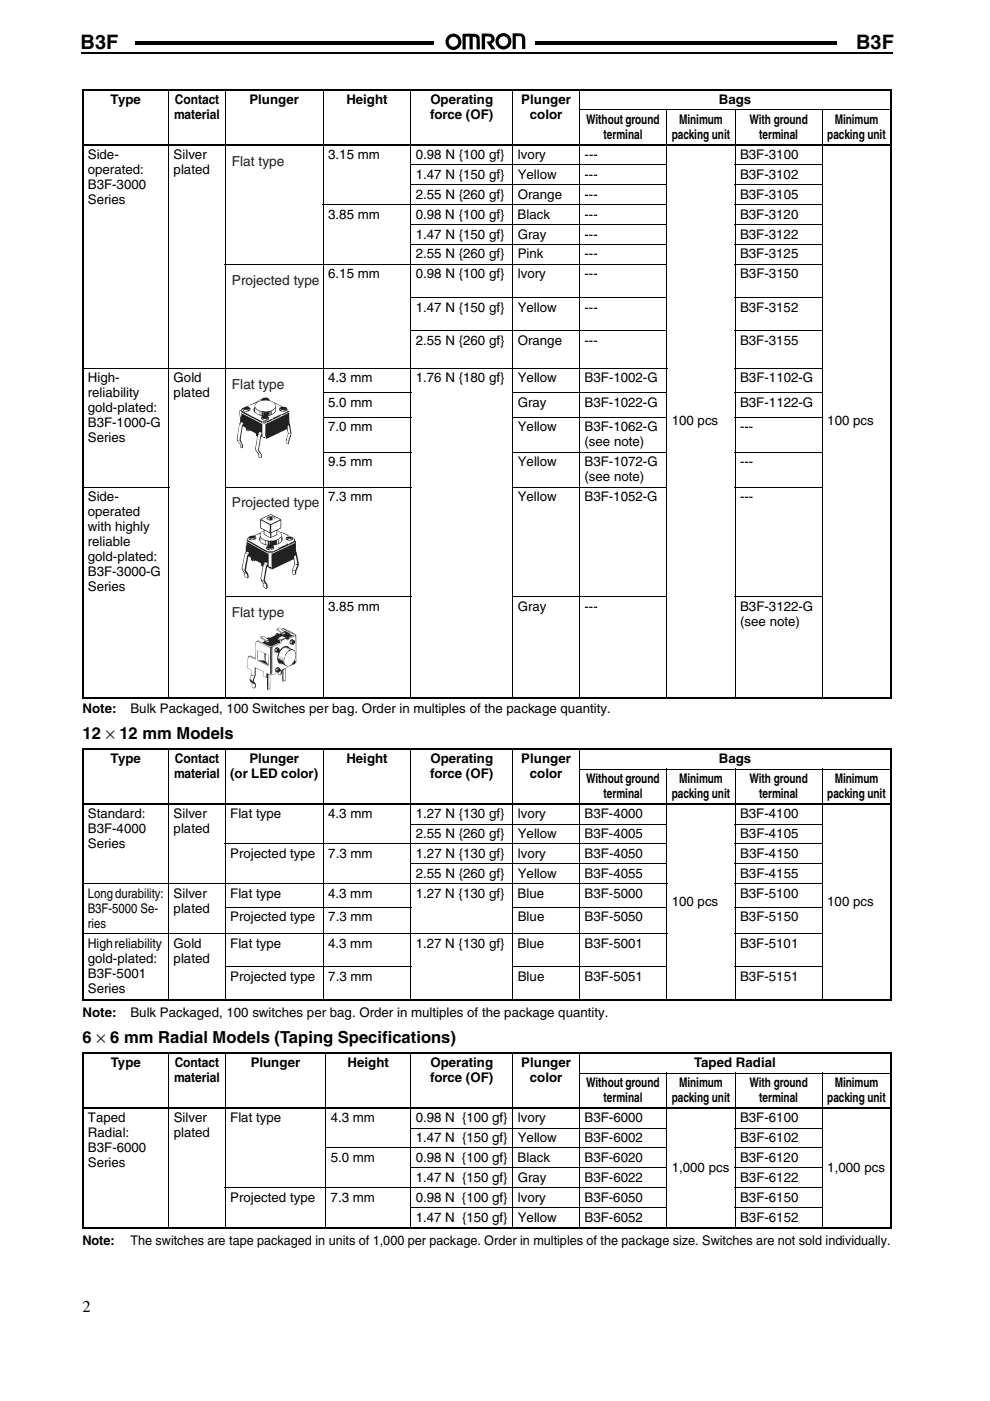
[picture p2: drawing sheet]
<svg xmlns="http://www.w3.org/2000/svg" width="210mm" height="297mm" viewBox="0 0 210 297" stroke-linecap="round" stroke-linejoin="round" font-family="sans-serif">
<path d="M21.1 8.9h.3v.6h-.3zM21.4 8.9h156.1v.6h-156.1z" fill="#000"/>
<g fill="#fff">
<path d="M92.2 7.9h21.1v3.7h-21.1z"/>
<path d="M92.2 7.7h21.3v.4h-21.3z"/>
<path d="M113.2 7.9h.3v3.9h-.3z"/>
<path d="M92 11.5h21.3v.3h-21.3z"/>
<path d="M92 7.7h.4v3.9h-.4z"/>
<path d="M177.8 7.6h11.8v3.9h-11.8z"/>
<path d="M94.5 7h16.9v3.6h-16.9z"/>
</g>
<path d="M95 7.6l.7-.4 .5-.1v.7a1.05 1.05 0 0 0-1 1.5 1.05 1.05 0 0 0 1.7 .3 1.05 1.05 0 0 0-.4-1.8h-.3v-.7a1.73 1.73 0 0 1 1.7 2.2 1.73 1.73 0 0 1-2.5 1.1 1.73 1.73 0 0 1-.4-2.8zM98.1 7.2h2.1a1.21 1.21 0 0 1 1.6 1.3v2h-.7v-.9a2.09 2.09 0 0 0-.2-1.7l-.6-.1v2.7h-.7v-2.7h-.8v2.7h-.7zM102.2 7.1h1a1.24 1.24 0 0 1 1.4 .3 1.24 1.24 0 0 1 .2 1.4l-.6 .4 .9 1.2h-.9l-1.1-1.6a.67 .67 0 0 0 .9-.1 .67 .67 0 0 0 .1-.8l-1.2-.2v2.7h-.7zM105.6 7.5l.7-.4 .5-.1v.7a1.05 1.05 0 0 0-1 1.4 1.05 1.05 0 0 0 1.7 .4 1.05 1.05 0 0 0-.4-1.8h-.3v-.7a1.73 1.73 0 0 1 1.7 2.2 1.73 1.73 0 0 1-2.5 1 1.73 1.73 0 0 1-.4-2.7zM108.7 7.1h1a1.33 1.33 0 0 1 1.7 1.6v1.7h-.7v-2.2a.91 .91 0 0 0-1.3-.5v2.7h-.7z" fill="#000"/>
<path d="M17.1 7.6h11.5v3.9h-11.5z" fill="#fff"/>
<path d="M17.2 11.1h.2v.4h-.2z" fill="#000"/>
<g fill="none" stroke="#000" stroke-width=".36">
<path d="M17.4 11.3h171.9M17.4 19.1h171.7M17.6 19.2v128.5M188.9 19.2v128.5M17.4 30.7h171.7M17.4 147.9h171.7M17.4 158.8h171.7M17.6 159v52.8M188.9 159v52.8M17.4 170.5h171.7M17.4 212h171.7M17.4 223.3h171.7"/>
<path d="M17.4 234.9h171.7M17.6 223.5v36.6M188.9 223.5v36.6M17.4 260.3h171.7"/>
</g>
<g fill="none" stroke="#000" stroke-width=".21">
<path d="M35.8 18.9v129.2M47.8 18.9v129.2M68.6 18.9v129.2M87.1 18.9v129.2M108.8 18.9v129.2M122.9 18.9v129.2M87.1 34.9h54.4M87.1 39.2h54.4M122.8 23.3h66.3M141.4 23.2v124.9M155.8 34.9h18.7M155.8 39.2h18.7"/>
<path d="M155.9 23.2v124.9M174.4 23.2v124.9M47.7 56.1h93.8M68.5 43.4h73M87.1 47.6h54.4M87.1 51.9h54.4M155.8 43.4h18.7M155.8 47.6h18.7M155.8 51.9h18.7M155.8 56.1h18.7M17.4 78.1h124.1M87.1 63.1h54.4"/>
<path d="M87.1 70.1h54.4M155.8 63.1h18.7M155.8 70.1h18.7M155.8 78.1h18.7M68.5 83.3h18.7M68.5 88.5h18.7M68.5 95.9h18.7M108.7 83.3h32.8M108.7 88.5h32.8M108.7 95.9h32.8M155.8 83.3h18.7M155.8 88.5h18.7"/>
<path d="M155.8 95.9h18.7M17.4 103.3h18.5M47.7 103.3h39.5M108.7 103.3h32.8M155.8 103.3h18.7M47.7 126.5h39.5M108.7 126.5h32.8M155.8 126.5h18.7M35.8 158.6v53.6M47.8 158.6v53.6M68.6 158.6v53.6M87.1 158.6v53.6"/>
<path d="M108.8 158.6v53.6M122.9 158.6v53.6M47.7 178.9h93.8M87.1 174.7h54.4M122.8 163.1h66.3M141.4 163v49.2M155.8 174.7h18.7M155.8 178.9h18.7M155.9 163v49.2M174.4 163v49.2M17.4 187.4h124.1M17.4 198h124.1"/>
<path d="M47.7 192.4h39.5M87.1 183.2h54.4M108.7 192.4h32.8M155.8 183.2h18.7M155.8 187.4h18.7M155.8 192.4h18.7M155.8 198h18.7M47.7 205h39.5M108.7 205h32.8M155.8 205h18.7M35.8 223.1v37.4M47.8 223.1v37.4"/>
<path d="M69.1 223.1v37.4M87.1 239.2h54.4M87.1 223.1v37.4M108.8 223.1v37.4M122.8 227.5h66.3M122.9 223.1v37.4M141.4 227.4v33.1M155.8 239.2h18.7M155.9 227.4v33.1M174.4 227.4v33.1M47.7 251.9h93.8M69 243.4h72.5"/>
<path d="M87.1 247.6h54.4M87.1 256.1h54.4M155.8 243.4h18.7M155.8 247.6h18.7M155.8 251.9h18.7M155.8 256.1h18.7"/>
</g>
<g fill="#fff">
<path d="M48.8 31.8h15.2v19.7h-15.2z"/>
<path d="M49.2 32.4h14.3v18.8h-14.3z"/>
<path d="M48.8 57.2h19.4v20.1h-19.4z"/>
<path d="M49.2 57.7h18.6v19.2h-18.6z"/>
<path d="M48.8 79.2h13.4v18.3h-13.4z"/>
<path d="M49.2 79.8h12.6v17.4h-12.6z"/>
<path d="M50.7 87.1l.2-.1a4.6 4.6 0 0 1 2.4-1.2l2.2-1.2a1.08 1.08 0 0 1 1.7 .3l2.7 1.3a1.28 1.28 0 0 1 1.4 1l.2 2.7a4.1 4.1 0 0 1-.1 3.3l-.1 .9h-.3a.92 .92 0 0 1-.2-1.3 1.72 1.72 0 0 0 0-1.8l-4.3 2.1-1.1-.5-.5 2.7 .6 1v.7l-.3 .1a.58 .58 0 0 1-.4-.8 1.48 1.48 0 0 1-.6-1.4l.4-2.3-.2-.2a1.11 1.11 0 0 0-1-1l-.5-.1-.2 .1-.1-.4-.1 .4-.3-.1-.1-.6-.5-.3-.4 1.9a3.1 3.1 0 0 0 .4 2.3l-.1 .4h-.2a.56 .56 0 0 1-.4-.8 1.56 1.56 0 0 1-.6-1.4l.6-3.3z"/>
</g>
<path d="M50.7 87.1l.2-.1a4.6 4.6 0 0 1 2.4-1.2l2.2-1.2a1.08 1.08 0 0 1 1.7 .3l2.7 1.3a1.28 1.28 0 0 1 1.4 1v.1l-1.6 .8v-.3l1.3-.6v-.3a1.35 1.35 0 0 1-1.8 0v-.3l.5-.4-1.3-.7a1.73 1.73 0 0 1-1.6 2.7l.2 .3a.44 .44 0 0 1-.2 .6 .86 .86 0 0 1-.9 .1 .86 .86 0 0 1-.5-.8l.2-.2-.4-.1a1.37 1.37 0 0 1-1.3-1.5l.5-1.2-1.9 .8a.5 .5 0 0 1 .6 .4 .5 .5 0 0 1-.4 .6l-.6 .1a.77 .77 0 0 1-.8-.6v.4l4.3 2.2v.3h.9v-.2l-.1 .1h-.7l-.1-.2h1l1.2-.6 .1 .3-1.7 .8-.5-.1-4.5-2.3v-.4l-.4 .2 .2 1.2 .2 .1-.2-.2 .2-.2v-.5l4.4 2.3 .1 2.7 .6 .1v.2l-.9-.2-.5 2.6 .6 1v.7l-.3 .1a.58 .58 0 0 1-.4-.8 1.48 1.48 0 0 1-.6-1.4l.4-2.3-.2-.2a1.11 1.11 0 0 0-1-1l-.5-.1-.2 .1-.1-.4-.1 .4-.3-.1-.1-.6-.5-.3-.4 1.9a3.1 3.1 0 0 0 .4 2.3l-.1 .4h-.2a.56 .56 0 0 1-.4-.8 1.56 1.56 0 0 1-.6-1.4l.6-3.3z" fill="#231f20"/>
<g fill="#fff">
<path d="M54.8 85l.6-.2-.6 .3z"/>
<path d="M54.3 85.6a3.1 3.1 0 0 1 4 .1l.1 .4a2 2 0 0 1-2.2 1.1 1.94 1.94 0 0 1-2.1-1.1z"/>
<path d="M54.1 86.5l.7 .6a.64 .64 0 0 1 .3 .8l-.8-.4-.2-.2z"/>
<path d="M57.6 87.2l.8-.6-.2 .7-.6 .5z"/>
<path d="M59.3 86.7a1.52 1.52 0 0 0 1.5 .1l-.5 .3-.1-.1-.2 .2z"/>
<path d="M51.6 86.7l.5 .2 .9-.2-.6 .5-.1-.2a.41 .41 0 0 1-.5 .2 .41 .41 0 0 1-.2-.5z"/>
<path d="M55.2 87.3h.3v.7l-.3-.1z"/>
<path d="M57.2 87.3h.2v.6l-.2 .1z"/>
<path d="M55.8 87.4v.7z"/>
</g>
<g fill="#231f20">
<path d="M56.3 89.9l5-2.4 .2 2.4a4.1 4.1 0 0 1-.1 3.3l-.1 .9h-.3a.92 .92 0 0 1-.2-1.3 1.72 1.72 0 0 0 0-1.8l-4.3 2.1-.1-.5h-.1z"/>
<path d="M57.9 88.6l1.5-.7v.2l.2-.3v.4l-1.7 .8z"/>
</g>
<g fill="#fff">
<path d="M55.5 88.6a1.46 1.46 0 0 0 1.5 .1l-.6 .4-.1-.2-.2 .2z"/>
<path d="M58 88.6v.1z"/>
<path d="M51.1 89.6l.5 .1-.3 .6-.5 3 .4 .8 .1 .8-.2-.1-.1-.6h.1l-.7-.8 .4 .1-.5-.3 .5-3.3 .5 .1-.4-.3z"/>
<path d="M61.1 90.2h.1a4.1 4.1 0 0 1-.1 3.4v.5l-.3-.3v-.5h.3l-.3-.1 .4-1.3 .3 .1-.3-.2z"/>
<path d="M55.1 91.6l.4 .2-.3 .9-.5 2.7 .6 1v.6l-.3-.1-.1-.7 .3 .2-.5-.4-.4-.5 .3 .1-.3-.3 .5-3.3 .4 .2-.4-.2z"/>
<path d="M48.8 104.4h19.4v20.8h-19.4z"/>
<path d="M49.2 104.8h18.6v20h-18.6z"/>
<path d="M55.3 110l2-1 1.4 .6a1.12 1.12 0 0 1 .9 .7v1.6l-.8 .5 .7 .5h.6l1.1 .7a1.97 1.97 0 0 1 1.6 1.2v.4a5.3 5.3 0 0 0 .3 2.7l.2 1.2a2.15 2.15 0 0 1-.5 2v.6l-.4 .2a1.13 1.13 0 0 1-.2-1.6 1.86 1.86 0 0 0 .1-1.7l-4.5 2.1-1.1-.5-.5 3a1.52 1.52 0 0 1 .6 1.4 .64 .64 0 0 1-.9 0 .64 .64 0 0 1-.2-.7v-.3a1.59 1.59 0 0 1-.2-2l.2-1.4-.3-.3v-.4l-1.2-.7-.3 .2-.5-.1-.2-.2v-.5l-.5-.3-.4 2.2a1.43 1.43 0 0 0 .3 1.6l.1 .7-.3 .2a1.12 1.12 0 0 1-.7-1.2l-.1-.2a1.5 1.5 0 0 1-.1-1.7l.3-1.9a2.31 2.31 0 0 0 .3-1.8l.2-.2v-.8a1.32 1.32 0 0 1 1.6-1.3l1.5-.6 .5-.4a.72 .72 0 0 0-.7-.5z"/>
</g>
<path d="M55.3 110l2-1 1.4 .6a1.12 1.12 0 0 1 .9 .7l-.1 1.7a.91 .91 0 0 0-.7 1.3l-.7 .5a1.13 1.13 0 0 1-1.6-.2l-.6-.3 .1-.6a.74 .74 0 0 0-.7 1.1 2.97 2.97 0 0 0 4.3-.1 1.09 1.09 0 0 0-.8-1.2 1.03 1.03 0 0 1 .9 1.2 .96 .96 0 0 1-.6 1.6l-1.2 .4 .2 .2v.4a1.15 1.15 0 0 1-1.7 0l.1-.4 .4-.2a1.71 1.71 0 0 1-1.9-1.6l.2-.9-1.2 .4 .3 .2a1.21 1.21 0 0 1-1.6 .2l.6 .4h.3l.1-.2 .1 .2 .5-.5 .1 .2a.99 .99 0 0 1-1.8 0l-.1 .4 4.3 2.4v.3l-4.4-2.4a1.23 1.23 0 0 1 1.5-1.3l1.5-.6 .5-.4a.72 .72 0 0 0-.7-.5z" fill="#231f20"/>
<path d="M55.4 110.1l1.2-.6a1.19 1.19 0 0 1 1.7 .1l1 .5-1.1 .7a1.18 1.18 0 0 1-1.7-.1z" fill="#fff"/>
<path d="M56.5 109.8a1.08 1.08 0 0 1 1.9 .2l-.3 .2 .2-.3-.5-.3v.4a.49 .49 0 0 1-.8 .3l-.4-.2z" fill="#231f20"/>
<g fill="#fff">
<path d="M56.7 109.9l.3-.2v.5h.1l.1-.6v.7h.2a.5 .5 0 0 1-.7-.4z"/>
<path d="M55.4 110.3l1.8 1v1.5l-1.8-.9z"/>
<path d="M57.5 111.3l2-.9v1.5l-2 .9z"/>
<path d="M56.1 112.4l1.2 .6v.9l-1.2-.6z"/>
<path d="M57.6 113l1-.5 .1 .8-1.1 .6z"/>
</g>
<g fill="#231f20">
<path d="M59.5 112.8l.6 .1 1.1 .7z"/>
<path d="M60.7 113.9a1.1 1.1 0 0 1 1.5 .3 .98 .98 0 0 1-1.6 .1z"/>
</g>
<g fill="#fff">
<path d="M59.1 114.4l.6-.6a1.16 1.16 0 0 1-.6 1.4z"/>
<path d="M55.2 114l1.1 .7v.7a1 1 0 0 1-1.1-1.4z"/>
<path d="M60.7 114.1l.6 .2 .8-.1-.4 .3-.1-.2-.2 .2z"/>
</g>
<path d="M56.8 116.9h1.1v.2l.1-.2 1-.5 .1 .1-.1-.4 .3-.1 .1 .3v-.3l1.7-.8v.4l.1-.3 1.2-.6-.1-.6 .1 .1a1.98 1.98 0 0 1 .4 1.8v.8l.5 2.3a2.15 2.15 0 0 1-.5 2v.6l-.4 .2a1.13 1.13 0 0 1-.2-1.6 1.86 1.86 0 0 0 .1-1.7l-4.6 2.1-.1-3.2 4.6-2.2 .5-.3-4.8 2.2h-1.1z" fill="#231f20"/>
<g fill="#fff">
<path d="M58.7 114.6l.2-.1 .1 .7-.3 .1z"/>
<path d="M56.4 114.7l.4 .1-.1 .7-.3-.1z"/>
<path d="M57.1 114.9l.1 .6z"/>
</g>
<path d="M52.3 114.8l4.7 2.6v2.7l.6 .1v.4l-.1 .1-.8-.5-.5 3a1.52 1.52 0 0 1 .6 1.4 .64 .64 0 0 1-.9 0 .64 .64 0 0 1-.2-.7v-.3a1.59 1.59 0 0 1-.2-2l.2-1.4-.3-.3v-.4l-1.2-.7-.4 .2-.1-.4-.1 .4-.2-.1-.2-.2v-.5l-.5-.3-.4 2.2a1.43 1.43 0 0 0 .3 1.6l.1 .7-.3 .2a1.11 1.11 0 0 1-.7-1.2l-.1-.2a1.5 1.5 0 0 1-.1-1.7l.3-1.9a2.31 2.31 0 0 0 .3-1.8l.2-.2z" fill="#231f20"/>
<g fill="#fff">
<path d="M60.8 115.5l-.1 .3z"/>
<path d="M56.6 116.2l.8 .1 .7-.2-.3 .4-.1-.2a.34 .34 0 0 1-.6 .1z"/>
<path d="M52.3 117.1l.1-.1 .4 .3a3.2 3.2 0 0 0-.7 2.1l-.1 .5a1.5 1.5 0 0 0 .2 1.7l-.4-.3-.4-.6 .3 .1-.3-.3 .5-2.9 .2-.3 .4 .2-.3-.3z"/>
</g>
<path d="M56.9 117.2h.9z" fill="#231f20"/>
<g fill="#fff">
<path d="M62.4 117.9l.3-.1 .4 1.9-.5-.1 .5 .2-.5 1.2-.5-.2a3.5 3.5 0 0 0 .3-2.5z"/>
<path d="M56.1 119.3l.3-.1 .3 .3-.3 .8-.5 2.8 .2 .4a1.01 1.01 0 0 1 .4 1.2 .76 .76 0 0 1-.7-1l.4 .1-.7-.7h.3a.52 .52 0 0 1-.4-.8l.6-2.7 .5 .2-.5-.4z"/>
<path d="M62.1 120.9h.1a.58 .58 0 0 1 .3 .9l-.4-.3z"/>
<path d="M51.9 121.5l.4 .2 .2 .8-.6-.4z"/>
<path d="M48.8 127.6h14.5v19h-14.5z"/>
<path d="M49.2 128.2h13.6v18h-13.6z"/>
<path d="M55.3 135a.66 .66 0 0 1 1 .2l.2 .1 .5-.2 .2 .1 1.2-.5v-.2l.4 .1-.4-.2 .4-.2 .4 .2 .4-.2-.9-.7a.55 .55 0 0 1 .5-.4 .55 .55 0 0 1 .5 .3l.6-.2 2.4 1.3 .1 5.3a.96 .96 0 0 1-.9 1.2l-.5 .3a.79 .79 0 0 0-.8 1.1v1.9l-.5 .2-.2-.2v-2.1l-.1 .1a.58 .58 0 0 1-.1 .6 .58 .58 0 0 1-.6 .2l-.1-.5h-.2a1.92 1.92 0 0 1-1.5 .5v2.2a.61 .61 0 0 1-.4 .9h-.2l-.1-2.6a.84 .84 0 0 1-.8-.3 .84 .84 0 0 1 0-.9l-1.5-.7-.1 1.6a.99 .99 0 0 0-.1 1.4 .86 .86 0 0 1-.1 1.2 .77 .77 0 0 1-.6-1.1l-.2-.2a1.29 1.29 0 0 1 .1-1.6v-.3a.63 .63 0 0 0 0-.6 .63 .63 0 0 0-.6-.3l-.2-.2v-1.1a1.19 1.19 0 0 1 .5-1.5l1.2 .5v-2a1.41 1.41 0 0 1 .4-1.6h.5a.74 .74 0 0 0 1.1 0l-.9-.6z"/>
</g>
<path d="M55.3 135a.66 .66 0 0 1 1 .2l.2 .1 .5-.2 .2 .1 1.2-.5v-.2l.4 .1-.4-.2 .4-.2 .4 .2 .4-.2-.9-.8a.61 .61 0 0 1 .6-.3 .61 .61 0 0 1 .5 .4l.4 .3h.3l1 .5-.1 .2 .2-.1a.54 .54 0 0 0 .8 .2l-2.6-1.2 .5-.2 2.4 1.3 .1 5.3a.96 .96 0 0 1-.9 1.2l-.5 .3 .6-.4h-.1a1.28 1.28 0 0 1-1.9-.1l-.6-.3 .4 .3a1.2 1.2 0 0 1-1-1.7l.3-.7a.57 .57 0 0 1-.8-.3 .57 .57 0 0 1 .2-.7 .57 .57 0 0 1 .8 .1v.4l.1-.1a1.17 1.17 0 0 1 2.1-.4l1 .6 .3 .6-.1-3.8-1.8 1-.2-.4-.3 .1a.89 .89 0 0 0-.8 .9l-.4 .2a.53 .53 0 0 0 .5-.6 .53 .53 0 0 0-.6-.5l-.2-.1 .1 .2a.43 .43 0 0 1 .5 .4 .43 .43 0 0 1-.6 .4l-.4 .2a1.57 1.57 0 0 1-2.2 0l-1.4-.7h-.2l2.6 1.3 1.9-.7-1.1 .5a.82 .82 0 0 0-.3 1l-.1 4.9-.1-5.6v5.5l-.2 .2-.1-.1v-5.6l-2.7-1.3a.7 .7 0 0 0-.4 1v2.8l-1.4-.5a1.96 1.96 0 0 0-.2 1.7v.1a.85 .85 0 0 0 .7 1l.1 .9 .6 .3v-1.7l.9 .3a.92 .92 0 0 1 1 .8v.6l.5 .3 .1-.8h.3a1.59 1.59 0 0 0 2-.2 .56 .56 0 0 1-.2-1 .56 .56 0 0 1 .9 .4h.2v.2l.2-.3 .7-.3-.8 .4 .8-.3 .4-.4-.2 .2a3.6 3.6 0 0 0-.2 2.2v.6l-.6 .2-.1-2.3-.1 .1a.58 .58 0 0 1-.1 .6 .58 .58 0 0 1-.6 .2l-.2-.4 .4 .3a.52 .52 0 0 0 .1-.7l-.2 .3h-.4l-.9 .5h-.6v2.6a.45 .45 0 0 1-.6 .5l-.1-2.6a.84 .84 0 0 1-.8-.3 .84 .84 0 0 1 0-.9l-1.5-.7-.1 1.3-.4 1.2 .1 .3a.99 .99 0 0 1 .1 1.4 .77 .77 0 0 1-.6-1.1l-.2-.2a1.29 1.29 0 0 1 .1-1.6v-.8l-.2-.2a.74 .74 0 0 1-.6-1v-.5a1.19 1.19 0 0 1 .5-1.5l1.2 .5v-2a1.41 1.41 0 0 1 .4-1.6l.3-.1 .7 .4 .6-.3-.9-.6z" fill="#231f20"/>
<g fill="#fff">
<path d="M58.9 133.3l.4-.1 1 .8-.4 .1 .3-.1-.3 .1z"/>
<path d="M60.1 133.3l2.6 1.3-1.5 .7 1.3-.7z"/>
<path d="M58.8 133.4l.1 .1a1.57 1.57 0 0 1 1.1 1l-1.3-1z"/>
<path d="M60 134.3l.3-.2 .1 .2-.3 .2z"/>
<path d="M55.4 135l.4-.1 1.1 .8-.3 .2 .2-.2-.3 .1z"/>
<path d="M59 135.3a.97 .97 0 0 1 1.6 0l-1 .4 .8-.4h-.2a.71 .71 0 0 1-1.2 0z"/>
<path d="M55.3 135.1l1.2 .8 .2 .3z"/>
<path d="M60.9 135.6h.2z"/>
</g>
<circle cx="62" cy="136.1" r=".59" fill="#231f20"/>
<g fill="#fff">
<path d="M61.6 135.9l.3 .1 .3-.2-.3 .3v.4l-.4-.3v-.1l.3-.1z"/>
<path d="M56.7 136l.3-.1v.2l-.2 .1z"/>
<path d="M60 137.5l.7-.3 1.1 .4-.9 .6 .3-.2a2.88 2.88 0 0 0-1 2.6l-.1-.1a.54 .54 0 0 0-.6-.6l-.5-.3v-.4l.4-1z"/>
</g>
<path d="M60.5 137.3l1 .3z" fill="#231f20"/>
<path d="M58.4 137.6h.3l.2-.2-.2 .3-.1 .6-.3-.5 .3-.1z" fill="#fff"/>
<path d="M54.6 137.9l.1-.1v2.1l.7 .1a1.36 1.36 0 0 1 1.6 1v-.9a1.16 1.16 0 0 0-.3-1.3l-.3-.1-.1 1.4-.1-.2-.1-1.3v1.4l-.1-1.5-1.2-.6 1.5 .6a.89 .89 0 0 1 .8 1.2l-.1 1.4-2.1-1 2 1.1-2.1-1.1-.2-.1z" fill="#231f20"/>
<g fill="#fff">
<path d="M61.1 138.2a.93 .93 0 0 1 1.3-.2 .93 .93 0 0 1 .3 1.2l-.1 .3a2.04 2.04 0 0 1-1.7 1.7 1.34 1.34 0 0 1-.5-1.8z"/>
<path d="M62.8 138.7v.2z"/>
<path d="M62.8 139.1v1.2l-.1 .2v-.2a.76 .76 0 0 1 0-.9z"/>
<path d="M52.9 139.2a1.17 1.17 0 0 1 1.3 .5z"/>
</g>
<path d="M59.2 139.1l.9 .5z" fill="#231f20"/>
<path d="M59.1 139.5l.9 .5z" fill="#231f20"/>
<g fill="#fff">
<path d="M58.7 141.7l.4-.1-.3 .8-.2-.4v-.2l.2 .1z"/>
<path d="M60.1 142l.4-.2 .1 2.4-.5 .2z"/>
<path d="M56.9 143l.3 .1 .1 1.3-.1 1.6-.3 .1z"/>
<path d="M53.3 143.2l.6 .2-.3 .7 .2 .7-.3-.4-.4-.3 .4 .1-.3-.1a.69 .69 0 0 1 .1-.9z"/>
<path d="M53.5 144.8a.53 .53 0 0 1 .6 .4 .53 .53 0 0 1-.3 .6l-.3-.3z"/>
</g>
<g font-size="4.2">
<text x="17.1" y="10.4">B3F</text>
<text x="181.6" y="10.4">B3F</text>
</g>
<g font-size="3.5">
<text x="17.5" y="156.6">12 × 12 mm Models</text>
<text x="17.5" y="221">6 × 6 mm Radial Models (Taping Specifications)</text>
<text x="17.5" y="278.3">2</text>
</g>
<g font-size="2.9" fill="#231f20">
<text x="49.2" y="35.1">Flat type</text>
<text x="49.2" y="60.4">Projected type</text>
<text x="49.2" y="82.5">Flat type</text>
<text x="49.2" y="107.6">Projected type</text>
<text x="49.2" y="130.9">Flat type</text>
</g>
<g font-size="2.8">
<text x="23.5" y="22">Type</text>
<text x="37.1" y="22">Contact</text>
<text x="52.9" y="22">Plunger</text>
<text x="73.5" y="22">Height</text>
<text x="91.3" y="22">Operating</text>
<text x="110.6" y="22">Plunger</text>
<text x="152.5" y="22">Bags</text>
<text x="36.9" y="25.2">material</text>
<text x="91.3" y="25.2">force (OF)</text>
<text x="112.4" y="25.2">color</text>
<text x="124.3" y="26.2">Without ground</text>
<text x="128" y="29.4">terminal</text>
<text x="142.5" y="29.4">packing unit</text>
<text x="144" y="26.2">Minimum</text>
<text x="158.9" y="26.2">With ground</text>
<text x="161" y="29.4">terminal</text>
<text x="175.5" y="29.4">packing unit</text>
<text x="177" y="26.2">Minimum</text>
<text x="18.6" y="33.6">Side-</text>
<text x="36.8" y="33.6">Silver</text>
<text x="69.6" y="33.6">3.15 mm</text>
<text x="88.2" y="33.6">0.98 N {100 gf}</text>
<text x="109.8" y="33.6">lvory</text>
<text x="124" y="33.6">---</text>
<text x="157" y="33.6">B3F-3100</text>
<text x="18.6" y="36.8">operated:</text>
<text x="18.6" y="40">B3F-3000</text>
<text x="36.8" y="36.8">plated</text>
<text x="88.2" y="37.9">1.47 N {150 gf}</text>
<text x="109.8" y="37.9">Yellow</text>
<text x="124" y="37.9">---</text>
<text x="157" y="37.9">B3F-3102</text>
<text x="18.6" y="43.2">Series</text>
<text x="69.6" y="46.3">3.85 mm</text>
<text x="88.2" y="46.3">0.98 N {100 gf}</text>
<text x="88.2" y="42.1">2.55 N {260 gf}</text>
<text x="109.8" y="46.3">Black</text>
<text x="109.8" y="42.1">Orange</text>
<text x="124" y="46.3">---</text>
<text x="124" y="42.1">---</text>
<text x="157" y="46.3">B3F-3120</text>
<text x="157" y="42.1">B3F-3105</text>
<text x="88.2" y="50.6">1.47 N {150 gf}</text>
<text x="109.8" y="50.6">Gray</text>
<text x="124" y="50.6">---</text>
<text x="157" y="50.6">B3F-3122</text>
<text x="69.6" y="59">6.15 mm</text>
<text x="88.2" y="54.8">2.55 N {260 gf}</text>
<text x="88.2" y="59">0.98 N {100 gf}</text>
<text x="109.8" y="54.8">Pink</text>
<text x="109.8" y="59">lvory</text>
<text x="124" y="54.8">---</text>
<text x="124" y="59">---</text>
<text x="157" y="59">B3F-3150</text>
<text x="157" y="54.8">B3F-3125</text>
<text x="88.2" y="66">1.47 N {150 gf}</text>
<text x="109.8" y="66">Yellow</text>
<text x="124" y="66">---</text>
<text x="157" y="66">B3F-3152</text>
<text x="88.2" y="73.1">2.55 N {260 gf}</text>
<text x="109.8" y="73.1">Orange</text>
<text x="124" y="73.1">---</text>
<text x="157" y="73.1">B3F-3155</text>
<text x="18.6" y="81.1">High-</text>
<text x="36.8" y="81.1">Gold</text>
<text x="69.6" y="81.1">4.3 mm</text>
<text x="88.2" y="81.1">1.76 N {180 gf}</text>
<text x="109.8" y="81.1">Yellow</text>
<text x="124" y="81.1">B3F-1002-G</text>
<text x="157" y="81.1">B3F-1102-G</text>
<text x="18.6" y="84.2">reliability</text>
<text x="18.6" y="87.4">gold-plated:</text>
<text x="36.8" y="84.2">plated</text>
<text x="69.6" y="86.3">5.0 mm</text>
<text x="109.8" y="86.3">Gray</text>
<text x="124" y="86.3">B3F-1022-G</text>
<text x="157" y="86.3">B3F-1122-G</text>
<text x="18.6" y="90.6">B3F-1000-G</text>
<text x="18.6" y="93.8">Series</text>
<text x="69.6" y="91.4">7.0 mm</text>
<text x="109.8" y="91.4">Yellow</text>
<text x="124" y="94.6">(see note)</text>
<text x="124" y="91.4">B3F-1062-G</text>
<text x="142.5" y="90.1">100 pcs</text>
<text x="157" y="91.4">---</text>
<text x="175.5" y="90.1">100 pcs</text>
<text x="69.6" y="98.9">9.5 mm</text>
<text x="109.8" y="98.9">Yellow</text>
<text x="124" y="98.9">B3F-1072-G</text>
<text x="157" y="98.9">---</text>
<text x="18.6" y="106.3">Side-</text>
<text x="69.6" y="106.3">7.3 mm</text>
<text x="109.8" y="106.3">Yellow</text>
<text x="124" y="102">(see note)</text>
<text x="124" y="106.3">B3F-1052-G</text>
<text x="157" y="106.3">---</text>
<text x="18.6" y="109.4">operated</text>
<text x="18.6" y="112.6">with highly</text>
<text x="18.6" y="115.8">reliable</text>
<text x="18.6" y="119">gold-plated:</text>
<text x="18.6" y="122.1">B3F-3000-G</text>
<text x="18.6" y="125.3">Series</text>
<text x="69.6" y="129.4">3.85 mm</text>
<text x="109.8" y="129.4">Gray</text>
<text x="124" y="129.4">---</text>
<text x="157" y="129.4">B3F-3122-G</text>
<text x="157" y="132.6">(see note)</text>
<text x="17.5" y="151.2">Note:</text>
<text x="27.7" y="151.2">Bulk Packaged, 100 Switches per bag. Order in multiples of the package quantity.</text>
<text x="23.5" y="161.8">Type</text>
<text x="37.1" y="161.8">Contact</text>
<text x="52.9" y="161.8">Plunger</text>
<text x="73.5" y="161.8">Height</text>
<text x="91.3" y="161.8">Operating</text>
<text x="110.6" y="161.8">Plunger</text>
<text x="152.5" y="161.8">Bags</text>
<text x="36.9" y="165">material</text>
<text x="48.8" y="165">(or LED color)</text>
<text x="91.3" y="165">force (OF)</text>
<text x="112.4" y="165">color</text>
<text x="124.3" y="166">Without ground</text>
<text x="144" y="166">Minimum</text>
<text x="158.9" y="166">With ground</text>
<text x="177" y="166">Minimum</text>
<text x="18.6" y="173.4">Standard:</text>
<text x="36.8" y="173.4">Silver</text>
<text x="48.8" y="173.4">Flat type</text>
<text x="69.6" y="173.4">4.3 mm</text>
<text x="88.2" y="173.4">1.27 N {130 gf}</text>
<text x="109.8" y="173.4">lvory</text>
<text x="124" y="173.4">B3F-4000</text>
<text x="128" y="169.2">terminal</text>
<text x="142.5" y="169.2">packing unit</text>
<text x="157" y="173.4">B3F-4100</text>
<text x="161" y="169.2">terminal</text>
<text x="175.5" y="169.2">packing unit</text>
<text x="18.6" y="176.6">B3F-4000</text>
<text x="18.6" y="179.8">Series</text>
<text x="36.8" y="176.6">plated</text>
<text x="88.2" y="177.6">2.55 N {260 gf}</text>
<text x="109.8" y="177.6">Yellow</text>
<text x="124" y="177.6">B3F-4005</text>
<text x="157" y="177.6">B3F-4105</text>
<text x="48.8" y="181.9">Projected type</text>
<text x="69.6" y="181.9">7.3 mm</text>
<text x="88.2" y="181.9">1.27 N {130 gf}</text>
<text x="109.8" y="181.9">lvory</text>
<text x="124" y="181.9">B3F-4050</text>
<text x="157" y="181.9">B3F-4150</text>
<text x="18.6" y="190.4">Long durability:</text>
<text x="36.8" y="190.4">Silver</text>
<text x="48.8" y="190.4">Flat type</text>
<text x="69.6" y="190.4">4.3 mm</text>
<text x="88.2" y="190.4">1.27 N {130 gf}</text>
<text x="88.2" y="186.1">2.55 N {260 gf}</text>
<text x="109.8" y="190.4">Blue</text>
<text x="109.8" y="186.1">Yellow</text>
<text x="124" y="190.4">B3F-5000</text>
<text x="124" y="186.1">B3F-4055</text>
<text x="157" y="190.4">B3F-5100</text>
<text x="157" y="186.1">B3F-4155</text>
<text x="18.6" y="193.5">B3F-5000 Se-</text>
<text x="18.6" y="196.7">ries</text>
<text x="36.8" y="193.5">plated</text>
<text x="48.8" y="195.3">Projected type</text>
<text x="69.6" y="195.3">7.3 mm</text>
<text x="109.8" y="195.3">Blue</text>
<text x="124" y="195.3">B3F-5050</text>
<text x="142.5" y="192">100 pcs</text>
<text x="157" y="195.3">B3F-5150</text>
<text x="175.5" y="192">100 pcs</text>
<text x="18.6" y="200.9">High reliability</text>
<text x="36.8" y="200.9">Gold</text>
<text x="48.8" y="200.9">Flat type</text>
<text x="69.6" y="200.9">4.3 mm</text>
<text x="88.2" y="200.9">1.27 N {130 gf}</text>
<text x="109.8" y="200.9">Blue</text>
<text x="124" y="200.9">B3F-5001</text>
<text x="157" y="200.9">B3F-5101</text>
<text x="18.6" y="204.1">gold-plated:</text>
<text x="18.6" y="207.3">B3F-5001</text>
<text x="36.8" y="204.1">plated</text>
<text x="48.8" y="207.9">Projected type</text>
<text x="69.6" y="207.9">7.3 mm</text>
<text x="109.8" y="207.9">Blue</text>
<text x="124" y="207.9">B3F-5051</text>
<text x="157" y="207.9">B3F-5151</text>
<text x="17.5" y="215.6">Note:</text>
<text x="18.6" y="210.5">Series</text>
<text x="27.7" y="215.6">Bulk Packaged, 100 switches per bag. Order in multiples of the package quantity.</text>
<text x="23.5" y="226.2">Type</text>
<text x="37.1" y="226.2">Contact</text>
<text x="53.2" y="226.2">Plunger</text>
<text x="73.7" y="226.2">Height</text>
<text x="91.3" y="226.2">Operating</text>
<text x="110.6" y="226.2">Plunger</text>
<text x="147.2" y="226.2">Taped Radial</text>
<text x="36.9" y="229.4">material</text>
<text x="91.3" y="229.4">force (OF)</text>
<text x="112.4" y="229.4">color</text>
<text x="124.3" y="230.4">Without ground</text>
<text x="128" y="233.6">terminal</text>
<text x="142.5" y="233.6">packing unit</text>
<text x="144" y="230.4">Minimum</text>
<text x="158.9" y="230.4">With ground</text>
<text x="161" y="233.6">terminal</text>
<text x="175.5" y="233.6">packing unit</text>
<text x="177" y="230.4">Minimum</text>
<text x="18.6" y="237.8">Taped</text>
<text x="36.9" y="237.8">Silver</text>
<text x="48.8" y="237.8">Flat type</text>
<text x="70.1" y="237.8">4.3 mm</text>
<text x="88.2" y="237.8">0.98 N {100 gf}</text>
<text x="109.8" y="237.8">lvory</text>
<text x="124" y="237.8">B3F-6000</text>
<text x="157" y="237.8">B3F-6100</text>
<text x="18.6" y="241">Radial:</text>
<text x="18.6" y="244.2">B3F-6000</text>
<text x="36.9" y="241">plated</text>
<text x="88.2" y="242.1">1.47 N {150 gf}</text>
<text x="109.8" y="242.1">Yellow</text>
<text x="124" y="242.1">B3F-6002</text>
<text x="157" y="242.1">B3F-6102</text>
<text x="18.6" y="247.4">Series</text>
<text x="70.1" y="246.3">5.0 mm</text>
<text x="88.2" y="246.3">0.98 N {100 gf}</text>
<text x="88.2" y="250.5">1.47 N {150 gf}</text>
<text x="109.8" y="246.3">Black</text>
<text x="109.8" y="250.5">Gray</text>
<text x="124" y="246.3">B3F-6020</text>
<text x="124" y="250.5">B3F-6022</text>
<text x="142.5" y="248.4">1,000 pcs</text>
<text x="157" y="246.3">B3F-6120</text>
<text x="157" y="250.5">B3F-6122</text>
<text x="175.5" y="248.4">1,000 pcs</text>
<text x="48.8" y="254.8">Projected type</text>
<text x="70.1" y="254.8">7.3 mm</text>
<text x="88.2" y="254.8">0.98 N {100 gf}</text>
<text x="109.8" y="254.8">lvory</text>
<text x="124" y="254.8">B3F-6050</text>
<text x="157" y="254.8">B3F-6150</text>
<text x="17.5" y="264">Note:</text>
<text x="27.7" y="264">The switches are tape packaged in units of 1,000 per package. Order in multiples of the package size. Switches are not sold individually.</text>
<text x="88.2" y="259">1.47 N {150 gf}</text>
<text x="109.8" y="259">Yellow</text>
<text x="124" y="259">B3F-6052</text>
<text x="157" y="259">B3F-6152</text>
</g>
</svg>
